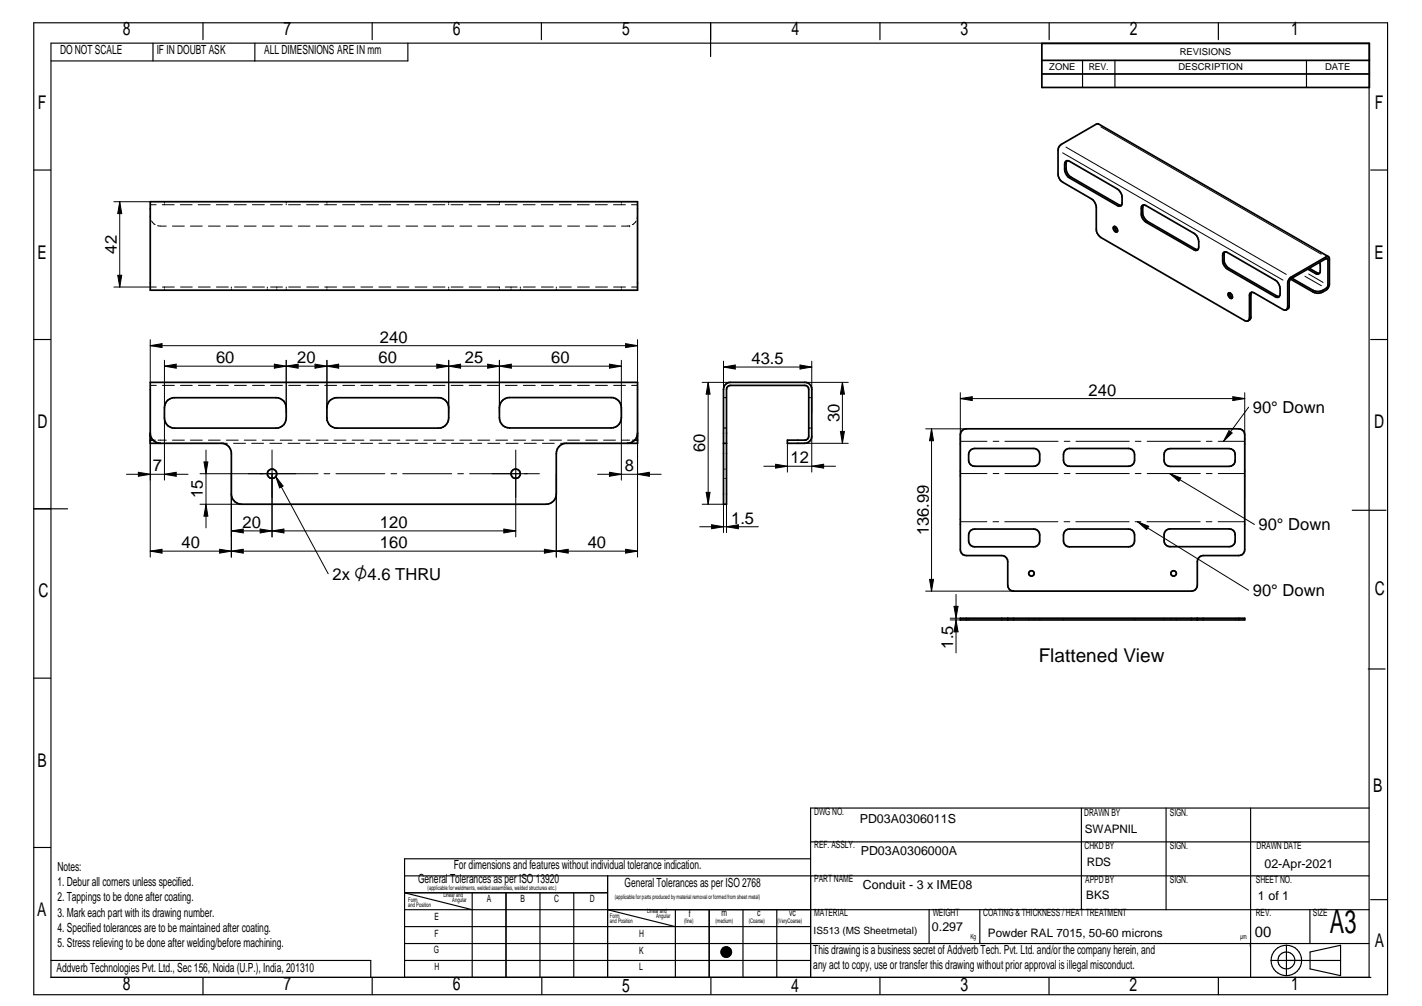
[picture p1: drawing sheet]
<svg xmlns="http://www.w3.org/2000/svg" width="420mm" height="297mm" viewBox="0 0 420 297" stroke-linecap="round" stroke-linejoin="round" font-family="sans-serif">
<g fill="none" stroke="#000" stroke-width=".34">
<path d="M10 6.7h400v287h-400zM45.2 12.7v5.3M60 6.7v5M75.3 12.7v5.3M110 6.7v5M120.5 12.7v5.3h-105.4M160 6.7v5M210 6.7v10M260 6.7v5M310 6.7v5M319.9 17.8v8M329.4 17.8v8"/>
<path d="M360 6.7v5M386 17.8v8M10 50.2h5M405 50.2h5M10 100.2h5M405 100.2h5M10 150.2h10M399.5 150.7h10M404.3 197.5h5M10 200.2h5M319.5 238.6v30M344.5 238.6v30"/>
<path d="M369.5 238.6v50M404.5 238.6h-165v50M10 250.2h5M179.5 258.6v30M239.5 253.6h-120v35M239.5 248.6h165M404.5 258.6h-285M119.5 268.6h120M119.5 278.6h285M139.5 263.6v25M149.5 263.6v25zM159.5 263.6v25"/>
<path d="M169.5 263.6v25M179.5 263.6h-60l20 5M199.5 268.6v20M209.5 268.6v20v-15M215 279.7l-1.9 1.8M219.5 268.6v20M229.5 268.6v20M239.5 273.6h-120M274.5 268.6v10M289.5 268.6v10M369.4 278.6v.9M380.1 279.1a4.5 4.5 0 0 0-4.5 4.5"/>
<path d="M380.1 279.1v9M380.1 279.1a4.5 4.5 0 0 1 4.5 4.5 4.5 4.5 0 0 1-4.5 4.5M387 268.6v10M404.5 268.6h-225l20 5M405 265.6h5M15.1 283.6h94.4v5M60 288.7v5M110 288.7v5M119.5 283.6h120M160.1 288.7v5M210 288.6v5M260 288.5v5"/>
<path d="M310 288.7v5M360 288.7v5M375.6 283.6a4.5 4.5 0 0 0 4.5 4.5M375.6 283.6h20.5M387.1 281.1l9-2v9l-9-2zM404.5 288.6v-275.9h-389.4v275.9h390"/>
<circle cx="380.1" cy="283.6" r="2.5"/>
</g>
<g fill="none" stroke="#000" stroke-width=".51">
<path d="M307.8 17.8h96.8M307.8 12.8h96.8v13h-96.8zM307.8 21.8h96.8M44.4 59.6h144v26.1h-144zM314.9 47.7l.3-.2 .8 .1 14.1 8.2a4 4 0 0 1 1.2 4.9l-.7 .2-.5-.2-14.1-8.2a3.9 3.9 0 0 1-1.1-4.8zM315.2 47.5a4 4 0 0 0 1.2 4.8l14.2 8.2 .7 .1M329.1 66.9a1.03 1.03 0 0 1 .8 1.6l-.7-.5a.81 .81 0 0 1-.1-1.1zM329.4 66.9l.2 1 .6 .4M337.5 60.7l.7-.2 .4 .2 14.2 8.2a3.9 3.9 0 0 1 1.1 4.8l-.7 .3-.4-.3-14.2-8.1a4 4 0 0 1-1.1-4.9zM337.9 60.5a4.6 4.6 0 0 0 .7 4.5l14.6 8.5 .7 .2M361.5 74.5l.7-.1 .5 .1 14.1 8.2a3.9 3.9 0 0 1 1.1 4.9l-.3 .2-.8-.2-14.1-8.1a4 4 0 0 1-1.2-5zM361.9 74.4a4 4 0 0 0 1.2 4.8l14.1 8.2 .8 .1"/>
<path d="M386.8 79.2l2.3 1.3 .8 .2M389.9 77.4l.1 .5a4.4 4.4 0 0 1-.2 2.8l-.7 .2-2.7-1.4M392.5 75.8l-67.9-39.2-.7 .1-10.3 5.9-.6 .6-.4 1.2v7a2.96 2.96 0 0 0 1.4 2.4l8.5 4.9a3.2 3.2 0 0 1 1.4 2.5v6.5a2.96 2.96 0 0 0 1.4 2.4l42.9 24.7a.89 .89 0 0 0 1-1v-6.5v-.5l.6-.5M363 86.5a1.03 1.03 0 0 1 1 .5 1.03 1.03 0 0 1-.1 1.1l-.6-.2-.4-.6zM363.3 86.5l.3 1 .5 .4M369.8 86.3l-.2 .7v6.6a1.2 1.2 0 0 1-.8 1.1M381.3 82.4l6.7 3.8a3.5 3.5 0 0 0 4.8-2.3v-7.4a.62 .62 0 0 0-.3-.7 .62 .62 0 0 0-.7 .1l-10.6 6.1-.7 1.5v7.1a.87 .87 0 0 1-.4 .9 .87 .87 0 0 1-1-.1l-8.5-4.9-.8-.2M381.8 82.2l6.2 3.5a3.3 3.3 0 0 0 4.4-1.5v-7.5l-.3-.4-10.9 6.3-.3 .7v7a1.08 1.08 0 0 1-.8 1.2M44.4 112.9h144v18h-21a2.98 2.98 0 0 0-3 3v12a2.98 2.98 0 0 1-3 3h-90a3.1 3.1 0 0 1-3-3v-12a2.92 2.92 0 0 0-3-3h-21zM49.2 118.5a3.2 3.2 0 0 1 2.4-1.1h30a2.98 2.98 0 0 1 3 3 6.3 6.3 0 0 1-.7 4.9 3.2 3.2 0 0 1-2.3 1.1h-30a2.92 2.92 0 0 1-3-3 6.3 6.3 0 0 1 .6-4.9zM97.2 118.5a3.2 3.2 0 0 1 2.4-1.1h30a2.98 2.98 0 0 1 3 3 5.9 5.9 0 0 1-.7 4.9 2.98 2.98 0 0 1-2.3 1.1h-30a2.92 2.92 0 0 1-3-3 5.8 5.8 0 0 1 .6-4.9zM148.2 118.5a2.98 2.98 0 0 1 2.4-1.1h30a2.98 2.98 0 0 1 3 3 6 6 0 0 1-.7 4.9 2.98 2.98 0 0 1-2.3 1.1h-30a2.98 2.98 0 0 1-3-3 5.9 5.9 0 0 1 .6-4.9z"/>
<path d="M214.4 113.5l.9-.6h.5h22a2.03 2.03 0 0 1 2 2.1v13.8a2.1 2.1 0 0 1-2 2.1h-5.1v-.9h5.1a1.16 1.16 0 0 0 1.2-1.2v-13.8a1.16 1.16 0 0 0-1.2-1.2h-22a1.16 1.16 0 0 0-1.1 1.2v33.9h-.9v-33.9l.2-1.1zM44.4 127.9a2.98 2.98 0 0 0 3 3M44.4 130h.8M187.5 130h.9M188.4 127.9a2.98 2.98 0 0 1-3 3M213.8 130.9h.9M284.1 127.3l.4-.3 1-.4h80.5a1.76 1.76 0 0 1 1.8 1.8v33.9a1.76 1.76 0 0 1-1.8 1.7h-10.5a1.76 1.76 0 0 0-1.7 1.8v7a1.76 1.76 0 0 1-1.8 1.7h-52.5a1.67 1.67 0 0 1-1.7-1.7v-7a1.82 1.82 0 0 0-1.8-1.8h-10.5a1.68 1.68 0 0 1-1.8-1.7v-33.9zM286.5 133.1l.9-.6 .6-.1h17.5a1.76 1.76 0 0 1 1.7 1.8v1.7a1.76 1.76 0 0 1-1.7 1.8h-17.5a1.76 1.76 0 0 1-1.8-1.8v-1.7zM314.6 133.1l.8-.6 .6-.1h17.4a1.76 1.76 0 0 1 1.8 1.8v1.7a1.76 1.76 0 0 1-1.8 1.8h-17.4a1.76 1.76 0 0 1-1.8-1.8v-1.7zM344.3 133.2l.4-.4 1-.3h17.5a1.76 1.76 0 0 1 1.7 1.7v1.8a1.67 1.67 0 0 1-1.7 1.7h-17.5a1.76 1.76 0 0 1-1.8-1.8v-1.7zM286.5 156.9l.4-.4 1.1-.3h17.5a1.76 1.76 0 0 1 1.7 1.7v1.8a1.76 1.76 0 0 1-1.7 1.8h-17.5a1.76 1.76 0 0 1-1.8-1.8v-1.8zM314.6 156.9l.8-.6 .6-.1h17.4a1.76 1.76 0 0 1 1.8 1.7v1.8a1.76 1.76 0 0 1-1.8 1.8h-17.4a1.76 1.76 0 0 1-1.8-1.8v-1.8z"/>
<path d="M344.3 156.9l.4-.4 1-.3h17.5a1.76 1.76 0 0 1 1.7 1.7v1.8a1.67 1.67 0 0 1-1.7 1.7h-17.5a1.76 1.76 0 0 1-1.8-1.7v-1.8zM283.7 182.5h84.1v.5h-84.1zM297.8 182.5v.5M353.8 182.5v.5"/>
<circle cx="80.4" cy="139.9" r="1.39"/>
<circle cx="152.4" cy="139.9" r="1.37"/>
<circle cx="304.8" cy="169.3" r=".79"/>
<circle cx="346.8" cy="169.3" r=".8"/>
<circle cx="214.6" cy="281.1" r="1.51"/>
</g>
<g fill="#000">
<path d="M35.4 59.6l.6 3.5h-1.2zM34.8 81.3h1.2l-.6 3.5zM44.4 102.1l3.5-.6v1.1zM48.6 108.1l3.5-.6v1.2zM81.1 107.5l3.5 .6-3.5 .6zM84.6 108.1l3.5-.6v1.2zM93.1 107.5l3.5 .6-3.5 .6zM96.6 108.1l3.5-.6v1.2zM129.1 107.5l3.5 .6-3.5 .6zM132.6 108.1l3.5-.6v1.2zM144.1 107.5l3.5 .6-3.5 .6zM147.6 108.1l3.5-.6v1.2z"/>
<path d="M180.1 107.5l3.5 .6-3.5 .6zM184.9 101.5l3.5 .6-3.5 .5zM209.2 112.9l.6 3.5h-1.2zM213.8 108.4l3.4-.6v1.2zM236.4 107.8l3.4 .6-3.4 .6zM248.9 112.9l.6 3.5h-1.2zM283.7 117.7l3.6-.6v1.2zM364.3 117.1l3.5 .6-3.5 .6zM60.3 136.4h1.1l-.5 3.5zM229.2 137.1l3.5 .6-3.5 .5zM239.8 137.7l3.6-.6v1.1zM248.3 127.4h1.2l-.6 3.5z"/>
<path d="M275.2 126.6l.6 3.5h-1.2zM363.1 127.2l1 .6-2.6 2.5zM40.9 139.4l3.5 .6-3.5 .6zM48.6 140l3.5-.6v1.2zM60.9 148.9l.5 3.5h-1.1zM68.4 156.8l3.5-.6v1.2zM76.9 156.2l3.5 .6-3.5 .6zM81.5 140.7l2.1 2.8-1 .6zM80.4 156.8l3.5-.6v1.2zM148.9 156.2l3.5 .6-3.5 .6zM180.1 139.4l3.5 .6-3.5 .6zM188.4 140l3.5-.6v1.2z"/>
<path d="M208.6 145.4h1.2l-.6 3.5zM210.3 154.9l3.5 .6-3.5 .6zM214.7 155.5l3.5-.6v1.2zM336.1 154.1l3.3 1.3-.6 1zM345.6 139.8l3.3 1.3-.6 1zM44.4 162.7l3.5-.5v1.1zM64.9 162.2l3.5 .5-3.5 .6zM68.4 162.7l3.5-.5v1.1zM160.9 162.2l3.5 .5-3.5 .6zM164.4 162.7l3.5-.5v1.1zM184.9 162.2l3.5 .5-3.5 .6zM274.6 171.1h1.2l-.6 3.4z"/>
<path d="M281.9 179h1.2l-.6 3.5zM282.5 183l.6 3.6h-1.2z"/>
<circle cx="214.6" cy="281.1" r="1.51"/>
</g>
<g fill="none" stroke="#000" stroke-width=".3">
<path d="M325.3 37.5l65.1 37.6M33.6 59.6h10.8M35.4 59.6l.6 3.5h-1.2zM35.4 59.6v25.2M48.6 59.6v.3M84.6 59.6v.3M96.6 59.6v.3M132.6 59.6v.3M147.6 59.6v.3M183.6 59.6v.3M314 45.1l65.1 37.6M314.9 49.9l-.2 .1"/>
<path d="M314.9 48.3l-.2 .1M314.9 43.4l65.2 37.6M316.3 52.4l-.2 .1M44.4 63.8l.1 .7M44.4 60.5h1.7M44.8 65.2l1 1.1M46.6 66.6l2.5 .2M48 60.5h3.5M48.6 60.2v.3M51 66.8h3.5M53.3 60.5h3.5M56.2 66.8h3.6"/>
<path d="M58.6 60.5h3.5M61.6 66.8h3.5M63.9 60.5h3.5M66.9 66.8h3.5M69.2 60.5h3.6M72.2 66.8h3.5M74.6 60.5h3.5M77.5 66.8h3.5M79.9 60.5h3.5M82.8 66.8h3.5M84.6 60.2v.3M85.2 60.5h3.6"/>
<path d="M88.1 66.8h3.5M90.6 60.5h3.5M93.4 66.8h3.5M95.9 60.5h3.5M96.6 60.2v.3M98.7 66.8h3.5M101.3 60.5h3.5M104 66.8h3.5M106.6 60.5h3.5M109.3 66.8h3.5M111.9 60.5h3.5M114.6 66.8h3.5"/>
<path d="M117.3 60.5h3.5M120 66.8h3.4M122.6 60.5h3.5M125.3 66.8h3.5M127.9 60.5h3.5M130.6 66.8h3.5M132.6 60.2v.3M133.3 60.5h3.5M135.9 66.8h3.5M138.6 60.5h3.5M141.2 66.8h3.5M143.9 60.5h3.5"/>
<path d="M146.5 66.8h3.5M147.6 60.2v.3M149.3 60.5h3.5M151.8 66.8h3.5M154.6 60.5h3.5M157.1 66.8h3.5M159.9 60.5h3.5M162.4 66.8h3.5M165.3 60.5h3.5M167.7 66.8h3.5M170.6 60.5h3.5M173 66.8h3.5"/>
<path d="M175.9 60.5h3.5M178.3 66.8h3.6M181.3 60.5h3.5M183.6 60.2v.3M186 66.7h.1M186 66.7l-2.4 .1M186.6 60.5h1.8M187.9 65.3l-1.1 1M188.4 63.8l-.2 .7M330.4 60.5l-.1 .1M337.5 62.9l-.2 .2M337.5 61.3l-.2 .1"/>
<path d="M339 65.4l-.2 .1M353.1 73.6l-.2 .1M361.6 76.8l-.2 .1M361.6 75.2l-.2 .1M363 79.3l-.2 .1M392 76.5l.2 .1M33.6 84.8h12.6M34.8 81.3h1.2l-.6 3.5zM48 84.8h3.5M48.6 84.8v.2M48.6 85.4v.3M53.3 84.8h3.5"/>
<path d="M58.6 84.8h3.5M64 84.8h3.5M68.4 84.8v.2M68.4 85.4v.3M69.3 84.8h3.5M74.6 84.8h3.5M79 84.8v.2M79 85.3v.4M80 84.8h3.5M81.8 84.8v.2M81.8 85.4v.3M84.6 84.8v.2"/>
<path d="M84.6 85.4v.3M85.3 84.8h3.5M90.6 84.8h3.5M96 84.8h3.5M96.6 84.8v.2M96.6 85.4v.3M101.3 84.8h3.5M106.6 84.8h3.5M112 84.8h3.5M117.3 84.8h3.5M122.6 84.8h3.5M128 84.8h3.5"/>
<path d="M132.6 84.8v.2M132.6 85.4v.3M133.3 84.8h3.5M138.6 84.8h3.5M144 84.8h3.5M147.6 84.8v.2M147.6 85.4v.3M149.3 84.8h3.5M151 84.8v.2M151 85.3v.4M153.7 84.8v.2M153.7 85.4v.3"/>
<path d="M154.6 84.8h3.5M160 84.8h3.5M164.4 84.8v.2M164.4 85.3v.4M165.3 84.8h3.5M170.6 84.8h3.5M176 84.8h3.5M181.3 84.8h3.5M183.6 84.8v.2M183.6 85.4v.3M186.6 84.8h1.8M369.4 87.1l-.1 .1"/>
<path d="M369.5 93.6l-.2 .1M377.1 87.4l-.1 .1M380.8 90.4l-.2 .1M385.6 81.6l4.8 2.8M386.7 80.9l4.2 2.5M388 85.9v.2M389 80.6l-.2 .1M390.8 85.9v.2M44.4 102.1l3.5-.6v1.1zM44.4 100.3v12.6M44.4 102.1h144M44.4 113.8h1.8"/>
<path d="M48 113.8h3.5M48.6 108.1l3.5-.6v1.2zM48.6 106.4v14M48.6 108.1h135M53.3 113.8h3.5M58.6 113.8h3.5M64 113.8h3.5M69.3 113.8h3.5M74.6 113.8h3.5M80 113.8h3.5M81.1 107.5v1.2l7-1.2v1.2zM84.6 106.4v15.5"/>
<path d="M85.3 113.8h3.5M90.6 113.8h3.5M93.1 107.5l7 1.2v-1.2l-7 1.2zM96 113.8h3.5M96.6 106.4v14M101.3 113.8h3.5M106.6 113.8h3.5M112 113.8h3.5M117.3 113.8h3.5M122.6 113.8h3.5M128 113.8h3.5M129.1 107.5v1.2l7-1.2v1.2z"/>
<path d="M132.6 106.4v15.5M133.3 113.8h3.5M138.6 113.8h3.5M144 113.8h3.5M144.1 107.5v1.2l7-1.2v1.2zM147.6 106.4v15.5M149.3 113.8h3.5M154.6 113.8h3.5M160 113.8h3.5M165.3 113.8h3.5M170.6 113.8h3.5M176 113.8h3.5"/>
<path d="M180.1 107.5l3.5 .6-3.5 .6zM181.3 113.8h3.5M183.6 106.4v15.5M184.9 101.5l3.5 .6-3.5 .5zM186.6 113.8h1.8M188.4 100.3v12.6M207.5 112.9h8.3M209.2 112.9v36M209.2 112.9l.6 3.5h-1.2zM213.8 108.4l3.4-.6v1.2zM213.8 117.4h.2M213.8 106.6v8.4"/>
<path d="M213.8 108.4h26M214.4 117.4h.3M236.4 107.8l3.4 .6-3.4 .6zM237.8 112.9h12.8M239 117.4h.2M239.6 117.4h.2M239.8 106.6v15.3M248.9 112.9l.6 3.5h-1.2zM248.9 112.9v18M283.7 116v24.5M283.7 117.7l3.6-.6v1.2zM283.7 117.7h84.1"/>
<path d="M364.3 117.1l3.5 .6-3.5 .6zM367.8 116v30.9M40.9 139.4l3.5 .6-3.5 .6zM44.4 127.9v36.6M45.2 130h.7M46.7 130h2.4M48.6 121.9v19.9M51 130h3.5M56.2 130h3.6M59.1 139.9h34.9M60.3 136.4h1.1l-.5 3.5zM60.9 132.9v23"/>
<path d="M61.6 130h3.5M65.4 130.9h1.8M66.9 130h3.5M68.4 139.9v24.6M69 130.9h3.5M72.2 130h3.5M74.4 130.9h3.5M77.5 130h3.5M79.7 130.9h3.6M80.4 132.9v25.6M82.8 130h3.5M85.1 130.9h3.5"/>
<path d="M88.1 130h3.5M90.5 130.9h3.5M93.4 130h3.5M95.7 139.9h1.7M95.8 130.9h3.6M98.7 130h3.5M99.3 139.9h14.4M101.2 130.9h3.6M104 130h3.5M106.6 130.9h3.5M109.3 130h3.5M112 130.9h3.5"/>
<path d="M114.6 130h3.5M115.5 139.9h1.7M117.3 130.9h3.6M119 139.9h14.5M120 130h3.4M122.7 130.9h3.5M125.3 130h3.5M128 130.9h3.6M130.6 130h3.5M133.4 130.9h3.5M135.2 139.9h1.7M135.9 130h3.5"/>
<path d="M138.8 139.9h20.6M138.8 130.9h3.5M141.2 130h3.5M144.1 130.9h3.6M146.5 130h3.5M149.5 130.9h3.6M151.8 130h3.5M152.4 132.9v25.6M154.9 130.9h3.5M157.1 130h3.5M160.3 130.9h3.5M162.4 130h3.5"/>
<path d="M164.4 139.9v24.6M165.6 130.9h1.8M167.7 130h3.5M173 130h3.5M178.3 130h3.6M180.1 139.4l3.5 .6-3.5 .6zM183.6 123.4v18.4M183.6 130h2.4M186.8 130h.7M188.4 121.4v43.1M213.8 138.5h.3M213.8 126.4h.2"/>
<path d="M214.4 126.4h.3M214.4 138.5h.3M225.7 137.7h21.2M229.2 137.1l3.5 .6-3.5 .5zM232.7 130.9v8.5M235.7 130.9h14.9M239 126.4h.2M239.6 126.4h.2M239.8 128.8v10.6M239.8 137.7l3.6-.6v1.1zM248.3 127.4h1.2l-.6 3.5zM273.5 126.6h12"/>
<path d="M275.2 126.6v47.9M275.2 126.6l.6 3.5h-1.2zM283.7 139.8h7.9M283.7 130.3h7.9M293.4 139.8h1.7M293.4 130.3h1.7M296.9 139.8h15.7M296.9 130.3h15.7M314.4 139.8h1.7M314.4 130.3h1.7M317.9 139.8h15.8M317.9 130.3h15.8"/>
<path d="M335.4 139.8h1.7M335.4 130.3h1.7M339 139.8h15.7M339 130.3h15.7M345.6 139.8l3.3 1.3-.6 1zM345.6 139.8l25.1 15.1M356.4 139.8h1.7M356.4 130.3h1.7M359.9 139.8h7.9M359.9 130.3h7.9M363.1 127.2l1 .6-2.6 2.5zM368.9 120.2l-7.4 10.1"/>
<path d="M37.4 140h18.2M48.6 140l3.5-.6v1.2zM59.1 148.9h12.3M60.9 148.9l.5 3.5h-1.1zM68.4 156.8l3.5-.6v1.2zM68.4 156.8h84M76.9 156.2l3.5 .6-3.5 .6zM80.4 156.8l3.5-.6v1.2zM81.5 140.7l2.1 2.8-1 .6zM81.5 140.7l15.5 28.7M148.9 156.2l3.5 .6-3.5 .6zM176.6 140h18.8"/>
<path d="M188.4 140l3.5-.6v1.2zM206.7 155.5h17.4M207.5 148.9h6.3v8.4M208.6 145.4h1.2l-.6 3.5zM210.3 154.9l3.5 .6-3.5 .6zM213.8 141.3h.2M214.4 141.3h.3M214.7 155.5l3.5-.6v1.2zM214.7 148.9v8.4M283.7 154.1h7.9M293.4 154.1h1.7M296.9 154.1h15.7"/>
<path d="M314.4 154.1h1.7M317.9 154.1h15.7M335.4 154.1h1.7M336.1 154.1l3.3 1.3-.6 1zM336.1 154.1l32.8 20.2M338.9 154.1h15.7M356.4 154.1h1.7M359.9 154.1h7.9M44.4 162.7h144M44.4 162.7l3.5-.5v1.1zM64.9 162.2l3.5 .5-3.5 .6zM68.4 162.7l3.5-.5v1.1z"/>
<path d="M160.9 162.2l3.5 .5-3.5 .6zM164.4 162.7l3.5-.5v1.1zM184.9 162.2l3.5 .5-3.5 .6zM273.5 174.5h26M274.6 171.1h1.2l-.6 3.4zM281.9 179h1.2l-.6 3.5zM282.5 175.5v17.3M280.7 183h3M280.7 182.5h3M282.5 183l.6 3.6h-1.2zM286.2 182.5v.2M286.2 182.9v.1"/>
<path d="M303.9 182.5v.2M303.9 182.9v.1M305.6 182.5v.2M305.6 182.9v.1M307.2 182.5v.2M307.2 182.9v.1M314.2 182.5v.2M314.2 182.9v.1M335.2 182.5v.2M335.2 182.9v.1M343.9 182.5v.2M343.9 182.9v.1"/>
<path d="M346 182.5v.2M346 182.9v.1M347.6 182.5v.2M347.6 182.9v.1M364.9 182.5v.2M364.9 182.9v.1"/>
</g>
<text font-size="9.6" x="392.9" y="275.5">A3</text>
<g font-size="5.6">
<text x="36.3" y="10.3">8</text>
<text x="83.8" y="10.3">7</text>
<text x="133.8" y="10.3">6</text>
<text x="183.8" y="10.3">5</text>
<text x="233.8" y="10.3">4</text>
<text x="283.8" y="10.3">3</text>
<text x="333.8" y="10.3">2</text>
<text x="381.5" y="10.3">1</text>
<text x="11.2" y="32.1">F</text>
<text x="406.2" y="32.1">F</text>
<text x="11.1" y="76.4">E</text>
<text x="406.1" y="76.4">E</text>
<text x="11.1" y="126.4">D</text>
<text x="406.1" y="126.4">D</text>
<text x="11.3" y="176.4">C</text>
<text x="406.3" y="175.6">C</text>
<text x="306.9" y="195.4">Flattened View</text>
<text x="11.1" y="226.4">B</text>
<text x="405.7" y="233.9">B</text>
<text x="11" y="270.6">A</text>
<text x="406.2" y="279.7">A</text>
<text x="36.3" y="292.3">8</text>
<text x="83.8" y="292.3">7</text>
<text x="133.8" y="292.3">6</text>
<text x="183.8" y="293">5</text>
<text x="233.8" y="293">4</text>
<text x="283.8" y="292.7">3</text>
<text x="333.7" y="292.5">2</text>
<text x="381.5" y="292.3">1</text>
</g>
<g font-size="4.9">
<text x="34.5" y="74.9" transform="rotate(-90 34.5 74.9)">42</text>
<text x="112.3" y="101.2">240</text>
<text x="63.8" y="107.3">60</text>
<text x="87.8" y="107.3">20</text>
<text x="111.8" y="107.3">60</text>
<text x="137.3" y="107.3">25</text>
<text x="162.8" y="107.3">60</text>
<text x="222" y="107.5">43.5</text>
<text x="321.6" y="116.8">240</text>
<text x="248" y="124.6" transform="rotate(-90 248 124.6)">30</text>
<text x="370.2" y="122">90° Down</text>
<text x="208.4" y="133.6" transform="rotate(-90 208.4 133.6)">60</text>
<text x="233.5" y="136.8">12</text>
<text x="45.1" y="139.1">7</text>
<text x="184.6" y="139.1">8</text>
<text x="60" y="147.1" transform="rotate(-90 60 147.1)">15</text>
<text x="71.6" y="155.9">20</text>
<text x="112.3" y="155.9">120</text>
<text x="216" y="154.6">1.5</text>
<text x="53.6" y="161.9">40</text>
<text x="112.3" y="161.9">160</text>
<text x="173.6" y="161.9">40</text>
<text x="274.4" y="158.1" transform="rotate(-90 274.4 158.1)">136.99</text>
<text x="371.8" y="156.6">90° Down</text>
<text x="98.2" y="171.2">2x O4.6 THRU</text>
<text x="370.2" y="176.1">90° Down</text>
<text x="281.6" y="191.6" transform="rotate(-90 281.6 191.6)">1.5</text>
</g>
<text font-size="4.4" x="370.7" y="276.6">00</text>
<g font-size="3.7">
<text x="17.8" y="16">DO NOT SCALE</text>
<text x="46.3" y="15.8">IF IN DOUBT ASK</text>
<text x="78.1" y="16">ALL DIMESNIONS ARE IN mm</text>
<text x="254" y="242.9">PD03A0306011S</text>
<text x="17" y="257">Notes:</text>
<text x="134.1" y="256.5">For dimensions and features without individual tolerance indication.</text>
<text x="254.3" y="252.6">PD03A0306000A</text>
<text x="373.6" y="256.3">02-Apr-2021</text>
<text x="17" y="261.6">1. Debur all corners unless specified.</text>
<text x="123.6" y="260.7">General Tolerances as per ISO 13920</text>
<text x="184.6" y="262">General Tolerances as per ISO 2768</text>
<text x="254.9" y="262.6">Conduit - 3 x IME08</text>
<text x="17" y="266.1">2. Tappings to be done after coating.</text>
<text x="371.7" y="265.8">1 of 1</text>
<text x="17" y="270.6">3. Mark each part with its drawing number.</text>
<text x="17" y="275.2">4. Specified tolerances are to be maintained after coating.</text>
<text x="275.4" y="275">0.297</text>
<text x="17" y="279.7">5. Stress relieving to be done after welding/before machining.</text>
<text x="240.3" y="281.6">This drawing is a business secret of Addverb Tech. Pvt. Ltd. and/or the company herein, and</text>
<text x="16.7" y="286.9">Addverb Technologies Pvt. Ltd., Sec 156, Noida (U.P.), India, 201310</text>
<text x="240.3" y="286.2">any act to copy, use or transfer this drawing without prior approval is illegal misconduct.</text>
</g>
<g font-size="3.4">
<text x="320.5" y="245.9">SWAPNIL</text>
<text x="321.1" y="255.7">RDS</text>
<text x="321" y="265.6">BKS</text>
<text x="291.9" y="276.7">Powder RAL 7015, 50-60 microns</text>
</g>
<g font-size="3">
<text x="240.6" y="240.5">DWG NO.</text>
<text x="320.4" y="240.9">DRAWN BY</text>
<text x="345.6" y="240.9">SIGN.</text>
<text x="240.6" y="250.4">REF. ASSLY.</text>
<text x="320.5" y="250.7">CHKD BY</text>
<text x="345.6" y="250.7">SIGN.</text>
<text x="371.3" y="250.7">DRAWN DATE</text>
<text x="240.6" y="260.3">PART NAME</text>
<text x="320.6" y="260.7">APPD BY</text>
<text x="345.6" y="260.7">SIGN.</text>
<text x="371" y="260.7">SHEET NO.</text>
<text x="143.8" y="266.4">A</text>
<text x="153.8" y="266.4">B</text>
<text x="163.7" y="266.4">C</text>
<text x="174.2" y="266.4">D</text>
<text x="128.4" y="271.7">E</text>
<text x="203.5" y="270.8">f</text>
<text x="213.2" y="270.6">m</text>
<text x="223.7" y="270.6">c</text>
<text x="233.2" y="270.6">vc</text>
<text x="240.4" y="275.9">IS513 (MS Sheetmetal)</text>
<text x="240.6" y="270.5">MATERIAL</text>
<text x="275.6" y="270.5">WEIGHT</text>
<text x="290.5" y="270.5">COATING &amp; THICKNESS / HEAT TREATMENT</text>
<text x="371" y="270.5">REV.</text>
<text x="387.9" y="270.5">SIZE</text>
<text x="128.2" y="281.5">G</text>
<text x="128.4" y="276.7">F</text>
<text x="188.8" y="281.6">K</text>
<text x="188.9" y="276.6">H</text>
<text x="128.4" y="286.5">H</text>
<text x="188.9" y="286.5">L</text>
</g>
<g font-size="2.8">
<text x="348.6" y="16.3">REVISIONS</text>
<text x="310" y="20.8">ZONE</text>
<text x="321.7" y="20.8">REV.</text>
<text x="348.2" y="20.8">DESCRIPTION</text>
<text x="391.6" y="20.8">DATE</text>
</g>
<g font-size="2.1">
<text x="286.7" y="277.3">Kg</text>
<text x="366.4" y="277.3">μm</text>
</g>
<g font-size="1.9">
<text x="126.4" y="262.8">(applicable for weldments, welded assemblies, welded structures etc.)</text>
<text x="120.6" y="267.9">and Position</text>
<text x="120.6" y="266.2">Form</text>
<text x="131" y="264.8">Linear and</text>
<text x="133.6" y="266.2">Angular</text>
<text x="181.6" y="265.5">(applicable for parts produced by material removal or formed from sheet metal)</text>
<text x="191.2" y="269.6">Linear and</text>
<text x="180.2" y="271.1">Form</text>
<text x="180.2" y="272.6">and Position</text>
<text x="193.8" y="271.1">Angular</text>
<text x="202.1" y="272.6">(fine)</text>
<text x="211.4" y="272.6">(medium)</text>
<text x="221.2" y="272.6">(Coarse)</text>
<text x="229.7" y="272.6">(VeryCoarse)</text>
</g>
</svg>
